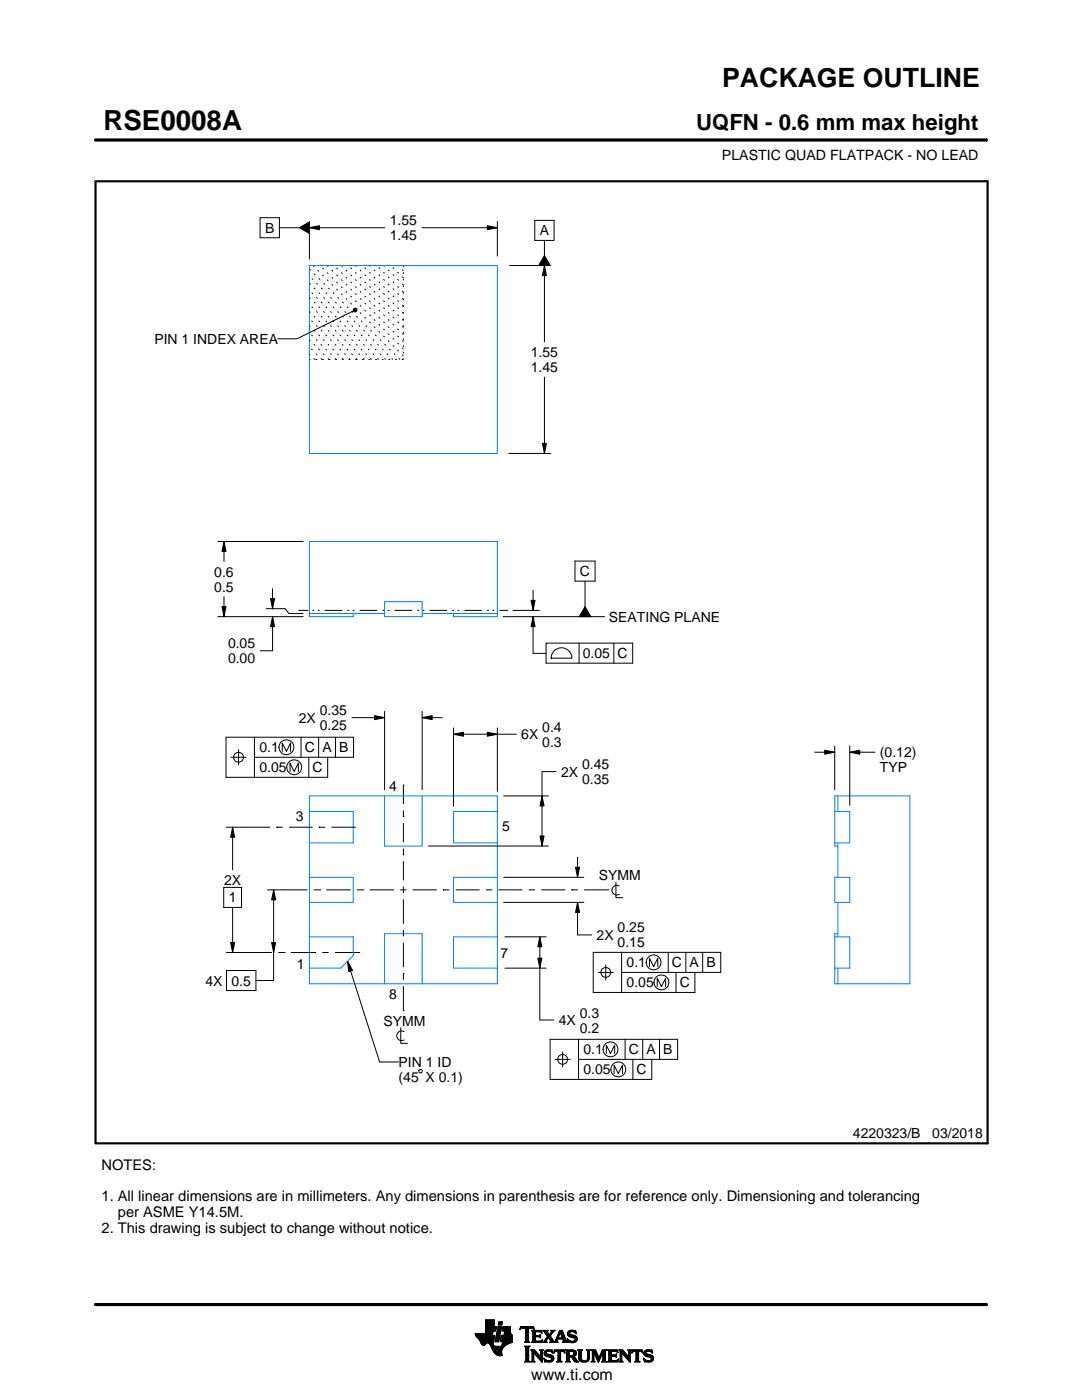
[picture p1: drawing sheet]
<svg xmlns="http://www.w3.org/2000/svg" width="216mm" height="279mm" viewBox="0 0 216 279" stroke-linecap="round" stroke-linejoin="round" font-family="sans-serif">
<g fill="none" stroke="#000" stroke-width=".2">
<path d="M19.1 27.9h177.7M196.8 27.7v.5M51.9 43.4h3.9v4h-3.9zM55.8 45.4h3.9M59.7 45.4l2-1.1v2.3zM61.7 45.4l2-.4v.8zM61.7 44.2v7.5M61.7 45.4h15.1M84.2 45.4h15M97.2 45l2 .4-2 .4zM99.2 44.2v6.9M101.7 53h8.2"/>
<path d="M106.7 44h3.9v4h-3.9zM108.6 53l.4 2h-.8zM108.6 48v3M108.6 53v15.2M108.6 51l1.2 2h-2.3zM70.5 61.7l.3-.2 .3 .1 .2 .3-.2 .3-.3 .1-.3-.2zM70.5 62.1l-11.3 5.5h-3.8M108.6 75.2v15.3M101.5 90.5h8.4M108.2 88.5h.8l-.4 2zM43.4 108.1h17.1M44.7 108.1l.4 2h-.8z"/>
<path d="M44.7 108.1v4M44.7 119.1v4M54 119.5h.8l-.4 2zM54.4 117.5v4M106 119.8h.8l-.4 2zM106.4 117.8v4M114.7 112h4v4h-4zM116.7 116v5.1M43.4 123.1h17.1M44.3 121.1h.8l-.4 2zM53.1 121.5h3.8l.7 .9h2.8M54.4 123.1l.4 2h-.8z"/>
<path d="M54.4 123.1v6.8h-2.5M59.6 121.8h1.7M61.3 121.8h.1M62.4 121.8h.3M63.4 121.8h.4M64.8 121.8h3.5M69.3 121.8h.4M70.4 121.8h.3M71.8 121.8h3.5M76.3 121.8h.4M77.3 121.8h.4M78.7 121.8h3.5"/>
<path d="M83.3 121.8h.3M84.3 121.8h.4M85.7 121.8h3.5M90.2 121.8h.4M91.3 121.8h.3M92.7 121.8h3.5M97.2 121.8h.4M98.3 121.8h.3M99.7 121.8h1.7M100.4 123.1h20.2M102.4 121.8h5.2M106.4 123.1l.4 2h-.8z"/>
<path d="M106.4 123.1v7.3h2.6M109 128.3h17.2v4h-17.2zM110.4 130.1a2.08 2.08 0 0 1 2.3-.7 2.08 2.08 0 0 1 1.4 1.9h-4.1v-.5zM115.5 128.3v4M116.7 121.1l1.2 2h-2.3zM122.5 128.3v4M46.1 151.1h3M47.6 149.6v3M50.8 151.1h19.7v-4h-25.4v8h20.3v-4M50.8 147.1v8M56.3 150v-1.7l.8 1.7 .9-1.7v1.7M57.9 154v-1.7l.8 1.7 .8-1.7v1.7"/>
<path d="M60.1 147.1v4M61.6 151.1v4M63.6 147.1v4M66.9 147.1v4M70.2 143.2h6.5M74.7 142.8l2 .4-2 .4zM76.7 142v15.6M80.5 156.6h.1M80.5 156.6v3.9M84.2 143.2l2-.4v.8zM84.2 142v15.6M84.2 143.2h4"/>
<path d="M90.5 146.5l2-.4v.8zM90.5 145.3v15.6M90.5 146.5h12.5M97.2 146.1l2 .4-2 .4zM99.2 145.3v12.6M100.5 158.8h8.9M108.2 158.8l.4 2h-.8zM111 154h-2.8v14.8M162.6 150.1h4M164.6 149.7l2 .4-2 .4zM166.6 148.9v8.7M169.6 150.1l2-.4v.8z"/>
<path d="M169.6 148.9v11.8M169.6 150.1h5M44.6 177.1h3.6v4h-3.6zM45.2 165.1h8.7M46.4 165.1l.4 2h-.8zM46.4 165.1v8.5M53.4 177.6h7.9M54.6 177.6l.4 2h-.8zM54.6 177.6v18.1h-3.5M55.2 165.1h.1M55.2 165.1h1.2M57.7 165.1h4.7"/>
<path d="M62.6 177.6h1.3M63.6 165.1h.1M63.6 165.1h1.3M63.9 177.6h.1M65.1 177.6h4.9M66.1 165.1h4.7M70.8 165.1h.1M71.2 177.6h1.3M72.5 177.6h.1M73.7 177.6h4.9M79.9 177.6h1.2M80.5 170.6h.1"/>
<path d="M80.5 163h.1M80.5 161.7v1.3M80.5 164.3v3.8M80.5 169.4v1.2M80.5 171.9v3.8M80.5 177v1.2M80.5 179.5v4.9M82.4 177.6h4.7M85.5 168.8h23.9M88.4 177.6h.1M88.4 177.6h1.3M90.9 177.6h4.8"/>
<path d="M97 177.6h1.2M99.5 177.6h4.7M100.5 175.1h16M105.5 177.6h1.3M107.8 166.8h.8l-.4 2zM108 177.6h4.8M114 177.6h.1M114 177.6h1.3M114.8 173.1h.8l-.4 2zM115.2 171.1v4M116.6 177.6h4.7M121.3 177.6h.1"/>
<path d="M122.9 176.1v3h1.3M123.6 176.8a.98 .98 0 0 0-1.5 .8 .98 .98 0 0 0 1.5 .9M45.2 190.1h9.1M45.2 193.7h5.9v4h-5.9zM46 188.1h.8l-.4 2zM46.4 181.1v9M49.2 190.1h.1M54.2 188.1h.8l-.4 2zM55.5 190.1h1.3M56.8 190.1h.1M58 190.1h5.1M64.3 190.1h1.3"/>
<path d="M66.8 190.1h5.1M69.3 191.9l1 1.7-.7 .3zM69.3 191.9l6.4 20h3.8M80.5 194.3h.1M80.5 185.6v1.3M80.5 188.1v4.9M80.5 194.3v1.2M80.5 196.8v4.9M100.5 180.1h16M100.7 187h8.3M100.7 193.2h8.3M107.3 191.2h.8l-.4 2z"/>
<path d="M107.7 187l.4 2h-.8zM107.7 187v16.6h2.8M115.2 180.1l.4 2h-.8zM115.2 180.1v6.5h2.8M119.4 194.1h3M120.9 192.6v3M124 190.1v8M124 194.1h19.8v-4h-25.4v8h20.3v-4M129.6 192.9v-1.7l.8 1.7 .9-1.7v1.7M131.1 196.9v-1.7l.9 1.7 .8-1.7v1.7M133.3 190.1v4M134.9 194.1v4"/>
<path d="M136.9 190.1v4M140.2 190.1v4M80 205.1v3.1h1.3M80.5 201.7h.1M80.6 205.9a.98 .98 0 0 0-1.5 .8 .98 .98 0 0 0 1.5 .9M83.7 213.4h.4l.1 .2v.3l-.1 .2h-.4l-.1-.2v-.3zM110.8 211.4h3M112.3 209.9v3M115.4 211.4h19.8v-4h-25.4v8h20.3v-4M115.4 207.4v8M121 210.3v-1.7l.8 1.7 .9-1.7v1.7M122.5 214.3v-1.7l.9 1.7 .8-1.7v1.7"/>
<path d="M124.7 207.4v4M126.3 211.4v4M128.2 207.4v4M131.6 207.4v4M94.8 266.2h3.5M94.8 266.3h3.5M94.9 266.4h3.3M94.9 266.5h3.8l-.2 1.2M94.9 266.5h3.8M95 266.6h3.7M95 266.7h3.7M95.1 266.8h3.6"/>
<path d="M95.2 266.9h3.4M95.3 267h3.3M95.4 267.1h3.2M95.5 267.2h3.1M95.6 267.3h3M95.7 267.4h2.8M95.7 267.5h2.8M95.8 267.6h2.7M95.8 267.7h2.7M95.9 267.8h2.6M95.9 267.9h2.5M95.9 268h2.5"/>
<path d="M96 268h1.1M96 268.1h1M96.1 268.2h.8M96.1 268.3h.7M96.2 268.4h.6M96.3 268.4h.4M96.9 266.1h1.4M96.9 266h1.4M96.9 265.9h1.4M96.9 265.8h1.5M96.9 265.7h1.5M96.9 264.7l2.2 .1-.2 .9h-.5l-.2 .8"/>
<path d="M96.9 265.6h2M96.9 265.5h2M96.9 265.4h2M96.9 265.3h2.1M96.9 265.2h2.1M96.9 265.1h2.1M96.9 265h2.1M96.9 264.9h2.1M96.9 264.8h2.2M96.9 264.6h1.7M96.9 264.5h1.7M96.9 264.4h1.7"/>
<path d="M96.9 264.3h1.7M96.9 264.2h1.7M96.9 264.1h1.7M96.9 264h1.7M96.9 263.9h1.7M96.9 263.8h1.7M96.9 263.7h1.7M96.9 263.6h1.7M96.9 263.5h1.7M96.9 263.4h1.7M97.5 268h.9M97.6 268.1h.8"/>
<path d="M97.7 268.2h.7M97.7 268.3h.7M97.8 268.4h.6M97.9 268.5h.6M97.9 268.6h.7M98 268.7h1.1M98 268.8h2.6M98 268.8h2.5M98.1 268.9h2.3M98.1 269h2.3M98.1 269.1h2.2M98.2 269.2h2.1"/>
<path d="M98.2 269.2h2M98.2 269.3h2M98.3 269.4h1.9M98.3 269.5h1.8M98.4 269.6h1.7M98.4 268v.4l.3 .2 2 .1M98.5 269.7h1.6M98.5 267.7l-.1 .3M98.5 269.8h1.6M98.6 269.9h1.5M98.6 264.8v-1.4h-1.7v2.8h-2.1l.1 .3 .8 .9 .6 1h.4l.5-.4 .4 .1 1 1.8 .8 .6h.8l-.1-1.1 .8-.9M98.6 270h1.5"/>
<path d="M98.7 270h1.4M98.8 270.1h1.3M98.8 267.7h.7M98.8 267.6h.7M98.8 267.5h.7M98.9 270.2h1.2M98.9 267.4h.7M98.9 267.3h.7M98.9 267.2h.7M98.9 267.1h.7M98.9 267h.7M98.9 270.3h1.3"/>
<path d="M99 266.9h.6M99 266.9h.7M99 266.8h.7M99 266.7h.7M99 266.6h.7M99 266.5h.7M99.1 270.4h1.1M99.1 266.4h.7M99.1 266.3h.7M99.1 266.2h.7M99.1 266.1h.7M99.1 266h.7"/>
<path d="M99.2 265.9h.7M99.2 265.8h.7M99.2 270.4h1M99.2 265.7h.7M99.2 265.6h.7M99.2 265.5h.7M99.3 265.4h.6M99.3 265.4h.7M99.3 265.3h.7M99.3 265.2h.7M99.3 265.1h.7M99.3 265h.7"/>
<path d="M99.4 270.5h.8M99.4 264.9h.7M99.4 264.8h.7M99.4 264.8h.7l-.6 3h-.7zM99.4 264.5l.2-.7h.7l-.2 .7h-.7M99.5 264.4h.6M99.5 264.3h.7M99.5 264.2h.7M99.5 264.1h.7M99.5 264h.7M99.5 263.9h.7M99.6 263.8h.7"/>
<path d="M99.8 270.6h.1M99.8 267.7h2.4M99.8 267.6h2.4M99.8 267.5h2.4M99.9 267.4h2.3M99.9 267.3h2.3M99.9 267.2h2.3M99.9 267.1h2.3M99.9 267h2.3M99.9 266.9h2.3M100 266.9h2.2M100 266.8h2.2"/>
<path d="M100 266.7h2.2M100 266.6h2.2M100 266.5h2.2M100.1 268.6h.7M100.2 268.5h.7M100.2 268.4h.8M100.2 268.4h.9M100.2 268.3h1M100.2 268.2h1.2M100.2 265.6h1.6M100.2 268.1h1.4M100.2 265.5h1.6"/>
<path d="M100.2 268h1.6M100.3 265.4h1.5M100.3 268h1.7M100.3 267.9h1.9M100.3 265.3h1.5M100.3 267.8h1.9M100.3 265.2h1.5M100.3 265.1h1.5M100.3 265h1.5M100.4 264.9h1.4M100.4 264.8h1.4M100.6 266.5l.1-.8h-.5l.2-.9h1.4l.1 1.1 .3 .6v1.4l-1.3 .6"/>
<path d="M100.6 266.4h1.5M100.6 266.3h1.4M100.6 266.2h1.4M100.6 266.1h1.3M100.7 266h1.2M100.7 265.9h1.2M100.7 265.8h1.1M100.7 265.7h1.1M102.2 266.5h-2.2l-.2 1.1 .1 .2h.4l-.2 .9M103.7 265.3h.1M103.8 265.2h.2M103.8 265h2.8"/>
<path d="M103.8 264.9h2.7M103.9 264.8h2.6M104.7 267.8h1M104.7 271.8h1.1M104.7 268.7h1M104.8 267.7h.7M104.8 271.7h.8M104.9 265.2h.6M104.9 268.9h.6M104.9 267.6h.6M104.9 267.5l-.2 .3M104.9 267.5h.6"/>
<path d="M104.9 267.4h.6M104.9 267.3h.6M104.9 267.2h.6M104.9 267.1h.6M104.9 267h.6M104.9 266.8h.6M104.9 266.7h.6M104.9 266.6h.6M104.9 266.5h.6M104.9 266.4h.6M104.9 266.3h.6M104.9 266.2h.6"/>
<path d="M104.9 266.1h.6M104.9 265.9h.6M104.9 265.8h.6M104.9 265.7h.6M104.9 265.6h.6M104.9 265.5h.6M104.9 265.4h.6M104.9 265.3h.6M104.9 271.5h.6M104.9 269h.6M104.9 271.4h.6M104.9 271.4v-2.4l-.2-.4h1.1l-.3 .4v2.4"/>
<path d="M104.9 271.4l-.2 .4h1.1l-.3-.4M104.9 271.3h.6M104.9 271.2h.6M104.9 271.1h.6M104.9 271h.6M104.9 270.9h.6M104.9 270.8h.6M104.9 270.6h.6M104.9 270.5h.6M104.9 270.4h.6M104.9 270.3h.6M104.9 270.2h.6"/>
<path d="M104.9 270.1h.6M104.9 270h.6M104.9 269.9h.6M104.9 269.8h.6M104.9 269.6h.6M104.9 269.5h.6M104.9 269.4h.6M104.9 269.3h.6M104.9 269.2h.6M104.9 269.1h.6M105.5 267.5l.2 .3M105.5 267.5v-2.3l.7-.1 .4 .3-.1-.6h-2.6l-.1 .6 .4-.3 .7 .1v2.3"/>
<path d="M105.7 267.8h-1M105.9 271.8h.8M105.9 269.4h.8M106.1 269.5h.7M106.1 267.8h2M106.1 271.7h.5M106.2 269.6h.7M106.2 271.5h.3M106.2 265.6h1.8M106.2 269.8h.8M106.2 271.4h.3M106.2 271.4l-.3 .4h.8l-.2-.4"/>
<path d="M106.2 271.3h.3M106.2 271.2h.3M106.2 271.1h.3M106.2 271h.3M106.2 270.9h.3M106.2 270.8h.3M106.2 270.6h.3M106.2 270.5h.3M106.2 270.4h.3M106.2 270.3h.3M106.2 270.2h.3M106.2 270.1h.3"/>
<path d="M106.2 270h1M106.2 269.9h.9M106.2 269.8v1.6M106.2 269.8l-.3-.4h.8l1.2 1.4M106.3 267.7h1.8M106.3 265.7h1.8M106.3 267.6h.6M106.3 265.8h.6M106.3 267.5l-.2 .3M106.3 267.5h.5M106.3 267.4h.5M106.3 267.3h.5"/>
<path d="M106.3 267.2h.5M106.3 267.1h.5M106.3 267h.5M106.3 266.8h.5M106.3 266.7h1.6M106.3 266.6h1.6M106.3 266.5h.5M106.3 266.4h.5M106.3 266.3h.5M106.3 266.2h.5M106.3 266.1h.5M106.3 265.9h.5"/>
<path d="M106.4 265.2h.2M106.5 270h.1M106.5 270v1.4M106.5 265.3h.1M106.6 270.1h.7M106.7 270.2h.7M106.8 270.3h.7M106.8 265.9l.2-.1h.6l.6 .2-.2-.5h-1.9l.2 .3v1.7M106.8 265.9v.6h.8l.3-.2v.7M106.9 270.4h.7M107 270.5h.7M107.1 270.6h.7"/>
<path d="M107.2 270.8h1M107.3 270.9h.9M107.4 271h.8M107.5 271.1h.7M107.6 271.2h.6M107.6 266.5h.3M107.7 271.3h.5M107.7 269.4h.7M107.7 266.8h.2M107.7 267.6h.5M107.8 266.4h.1M107.8 271.4h.4"/>
<path d="M107.8 267h.1M107.8 265.8h.3M107.8 269.5h.5M107.9 271.5h.3M107.9 269.6h.3M107.9 267l-.3-.2h-.8l.1 .8h.9l.5-.2M107.9 269.8h.3M107.9 270.6h.3M107.9 270.5h.3M107.9 270.4h.3M107.9 270.3h.3M107.9 270.2h.3"/>
<path d="M107.9 270.1h.3M107.9 270h.3M107.9 269.9h.3M107.9 269.8v1M107.9 269.8l-.2-.4h.7l-.2 .4M108 271.7h.2M108 265.9h.1M108 267.5h.2M108.1 271.8h.1M108.1 266.1h.1M108.2 267.4h.1M108.2 269.8v2.1l-1.7-1.9"/>
<path d="M108.2 267.8h.9M108.3 267.4l-.2 .5-2-.1M108.3 265.6h1M108.5 267.7h.5M108.5 271.1l.8 .4h.5l.2-.2-.1-.3-1-.4-.3-.3 .1-.7 .8-.2 .5 .1 .2-.1 .1 .6-.9-.3-.3 .1-.1 .3 1.3 .4 .2 .6M108.5 271.1h.1M108.5 265.7h.7M108.5 271.2h.2M108.6 271.3h.2M108.6 270.1h.4M108.6 270h.4M108.6 270.2h.6"/>
<path d="M108.6 267.6h.4M108.6 271.4h.4M108.6 269.9h.4M108.6 270.3h1M108.6 265.8h.7M108.6 271.5h.8M108.6 269.8h.5M108.7 271.7h1.5M108.7 270.4h1.3M108.7 267.5h.3M108.7 271.8h.1M108.7 265.9h.6"/>
<path d="M108.7 269.6h1.5M108.8 267.4h.3M108.8 270.5h1.5M108.8 266.1h.6M108.8 269.5h1.4M108.8 267.3h.4M108.9 266.2h.6M108.9 267.2h.4M108.9 266.3h.6M108.9 270.6h1.5M109 267.1h.3M109 266.4h1"/>
<path d="M109.1 271.8h.9M109.1 269.4h.7M109.1 267h.9M109.1 266.5h.8M109.1 267.8h-.9M109.2 266.8h.8M109.2 266.6h.6M109.2 266.7h.7M109.2 266.7l-.6 .9-.4 .2M109.3 270.8h1.1M109.5 267.1h.6M109.6 267.2h.6"/>
<path d="M109.7 271.5h.7M109.7 267.3h.6M109.7 267.8l.2-.1-.5-.8-.4 .8 .1 .1M109.7 267.8h1.6M109.7 266.3h.4M109.7 267.4h.6M109.8 270.9h.7M109.8 266.2h.3M109.8 266.6l.9 1.2 1-2.3h.5l.8 2.1 .3 .2M109.8 267.5h.6M109.9 266.1h.3M109.9 269.8h.4"/>
<path d="M109.9 267.6h.6M109.9 267.7h.7M109.9 271.4h.5M109.9 265.9h.4M110 271h.5M110 265.6h.7M110 265.9l-.4 .5-.4-.6 .2-.3h-1.1l.9 1.2M110 265.9l.1-.2-.2-.2h.8l-.9 1.1M110 271.3h.5M110 265.8h.4M110 271.1h.5M110 271.2h.5"/>
<path d="M110.1 269.4h.1M110.1 265.7h.4M110.1 269.9h.2M110.2 270h.1M110.5 270h.1M110.5 269.9h.2M110.5 271.1l-.3 .6-.7 .2-.6-.2-.2 .1-.2-.7M110.5 269.8h.3M110.6 269.6h2.1M110.6 269.5h2M110.6 269.4h2M110.7 267.7h.5"/>
<path d="M110.8 267.6h.4M110.9 267.5h.3M110.9 267.4h.3M111 267.3h.3M111 267.2h1.8M111 267.1h1.8M111.1 267h.3M111.1 271.8h1M111.1 266.8h.4M111.2 266.7h.3M111.2 267.5l.1-.2h1l.1 .2M111.2 267.5v.3h.1"/>
<path d="M111.2 266.6h.3M111.3 266.5h.3M111.3 271.7h.6M111.3 266.4h.3M111.3 271.5h.6M111.3 267.8h-1.6M111.3 269.8h.6M111.4 266.3h.3M111.4 271.4h.5M111.4 271.4l-.1-1.7h-.4l-.4 .4 .2-.7h1.9l.1 .7-.4-.4h-.4v1.7M111.4 270.5h.5M111.4 270.4h.5"/>
<path d="M111.4 270.3h.5M111.4 270.2h.5M111.4 270.1h.5M111.4 270h.5M111.4 269.9h.5M111.4 271.4l-.3 .4h1l-.2-.4M111.4 271.3h.5M111.4 271.2h.5M111.4 271.1h.5M111.4 271h.5M111.4 270.9h.5M111.4 270.8h.5"/>
<path d="M111.4 270.6h.5M111.4 266.2h.3M111.4 266.1h.4M111.5 265.9h.9M111.5 265.8h.8M111.6 265.7h.7M111.6 265.6h.6M111.8 265.9l.4 1.1h-.8zM111.9 266.1h.5M111.9 266.2h.5M111.9 266.3h.6M112 266.4h.5"/>
<path d="M112 266.5h.6M112.1 266.6h.5M112.1 266.7h.6M112.1 266.8h.6M112.2 267h.5M112.2 267.8h1.1M112.3 267.3h.6M112.3 267.4h.6M112.4 267.5h.6M112.4 267.5v.3h-.2M112.4 269.8h.3M112.4 267.6h.6"/>
<path d="M112.4 267.7h.7M112.6 269.9h.1M112.6 270h.2M112.8 271.8h1M112.8 269.4h1.6M113 269.5h1.7M113 271.7h.7M113 269.6h1.9M113 271.5h.6M113 269.8h.6M113 271.4h.6M113 271.4l-.2 .4h1l-.2-.4"/>
<path d="M113 271.3h.6M113 271.2h.6M113 271.1h.6M113 271h.6M113 270.9h.6M113 270.8h1.5M113 270.6h1.6M113 270.5h1.8M113 270.4h.6M113 270.3h.6M113 270.2h.6M113 270.1h.6"/>
<path d="M113 270h.6M113 269.9h.6M113 269.8v1.6M113 269.8l-.2-.4h1.5l.5 .2 .2 .3v.4l-.2 .3-.4 .1M113.2 267.3h.2M113.2 267.4h.3M113.2 266.2h.5M113.2 266.3h.6M113.2 266.1h.5M113.3 267.5h.3M113.3 267.8h-1.1M113.3 266.4h.9"/>
<path d="M113.3 265.9h.4M113.3 267.6h.6M113.3 266.5h1.3M113.3 267.7h1.6M113.3 265.8h.5M113.3 267.8h.2M113.4 266.6h1.5M113.4 265.7h1.5M113.4 265.7l.5-.2 .7 .1 .2-.1 .1 .7-.7-.4h-.4l-.1 .3 .1 .2 .9 .2 .4 .3 .1 .5-.3 .5-.6 .2-.7-.2-.2 .1-.2-.7 .9 .5 .4-.1 .2-.3-.1-.3-1.2-.4-.2-.5zM113.5 266.7h1.5M113.5 265.6h1.4M113.6 271.4v-.6h.4l.7 .9 .8 .1"/>
<path d="M113.6 269.9l.1-.2 .7 .2v.4l-.4 .2M113.6 269.9v.6M113.7 267.8h1.1M113.8 266.8h1.3M113.8 265.5h.6M114 268h.4M114.1 270.9h.6M114.2 271h.6M114.2 271.1h.7M114.3 271.2h.6M114.3 267h.8M114.3 269.8h.7"/>
<path d="M114.3 270.4h.6M114.4 271.3h.6M114.4 270.7l1.1 1.1M114.4 270.7h.1M114.4 271.4h.7M114.4 269.9h.6M114.4 270.3h.6M114.5 267.6h.5M114.5 270.2h.5M114.5 270h.5M114.5 265.8h.4M114.5 270.1h.5"/>
<path d="M114.5 271.5h.7M114.6 271.7h.7M114.6 267.1h.6M114.6 267.5h.5M114.7 267.2h.5M114.7 267.4h.5M114.7 265.9h.3M114.7 267.3h.5M114.7 271.8h.8M114.8 266.1h.2M114.9 266.2h.1M115.3 269.4h.9"/>
<path d="M115.4 269.5h.7M115.5 269.6h.5M115.5 269.8h.5M115.5 269.8v1.4l.4 .5 .6 .2 .6-.1 .4-.3 .1-.5M115.5 271h.5M115.5 270.9h.5M115.5 270.8h.5M115.5 270.6h.5M115.5 270.5h.5M115.5 270.4h.5M115.5 270.3h.5M115.5 270.2h.5"/>
<path d="M115.5 270.1h.5M115.5 270h.5M115.5 269.9h.5M115.5 269.8l-.2-.4h.9l-.2 .4M115.5 271.1h.5M115.5 271.2h.5M115.5 271.3h.6M115.6 271.4h.6M115.7 271.5h.8M115.8 271.7h1.5M116 271l.2 .4 .4 .2 .5-.2 .2-.4M116 269.8v1.2"/>
<path d="M116 271.8h1.1M116.8 271.5h.6M117 269.4h.8M117.1 271.4h.4M117.2 269.5h.5M117.2 271.3h.4M117.2 269.6h.4M117.2 271.2h.4M117.2 271.1h.4M117.3 269.8h.3M117.3 271h.3M117.3 270.9h.3"/>
<path d="M117.3 270.8h.3M117.3 270.6h.3M117.3 270.5h.3M117.3 270.4h.3M117.3 270.3h.3M117.3 270.2h.3M117.3 270.1h.3M117.3 270h.3M117.3 269.9h.3M117.6 269.8l.2-.4h-.8l.2 .3 .1 1.3M117.6 269.8v1.2M118 271.8h.7"/>
<path d="M118 269.4h.8M118.1 269.5h.8M118.1 271.7h.5M118.2 269.6h.7M118.2 271.5h.3M118.2 269.8h.8M118.2 271.4h.3M118.2 269.8l-.2-.4h.8l.7 1.6 .7-1.6h.9l-.3 .4M118.2 271.4l-.2 .4h.7l-.2-.4M118.2 271.3h.3M118.2 271.2h.3M118.2 271.1h.3"/>
<path d="M118.2 271h.3M118.2 270.9h.3M118.2 270.8h.3M118.2 270.6h.3M118.2 270.5h.3M118.2 270.4h.3M118.2 270.3h.3M118.2 270.2h.3M118.2 270.1h.3M118.2 270h.9M118.2 269.9h.8M118.2 269.8v1.6"/>
<path d="M118.6 270.1h.5M118.6 270.2h.6M118.7 270.3h.5M118.7 270.4h.6M118.8 270.5h.5M118.8 270.6h.6M118.9 270.8h.5M118.9 270.9h.6M119 271h.8M119 271.1h.8M119.1 271.2h.6M119.1 271.3h.6"/>
<path d="M119.2 271.4h.4M119.2 271.5h.4M119.3 271.7h.2M119.3 271.8h.2M119.6 270.9h.3M119.6 270.8h.3M119.7 270.6h.3M119.7 270.5h.3M119.8 270.4h.3M119.8 270.3h.3M119.9 270.2h.3M119.9 270.1h.3"/>
<path d="M120 270h.8M120 269.9h.8M120 269.8h.8M120.1 271.8h1M120.1 269.6h.7M120.1 269.5h.8M120.2 269.4h.9M120.2 271.7h.7M120.3 271.5h.5M120.3 271.4h.5M120.3 271.4l-.2 .4h1l-.3-.4M120.3 271.4v-1.5l-.9 2-.9-2v1.5"/>
<path d="M120.3 271.3h.5M120.3 271.2h.5M120.3 271.1h.5M120.3 271h.5M120.3 270.9h.5M120.3 270.8h.5M120.3 270.6h.5M120.3 270.5h.5M120.3 270.4h.5M120.3 270.3h.5M120.3 270.2h.5M120.3 270.1h.5"/>
<path d="M120.8 269.8v1.6M121.2 271.8h2M121.2 269.4h1.9M121.4 269.5h1.8M121.4 271.7h1.9M121.5 269.6h1.7M121.5 271.5h1.8M121.5 269.8h.5M121.5 271.4h.5M121.5 269.8l-.3-.4h1.9l.2 .6M121.5 269.9h.5M121.5 269.8v1.6"/>
<path d="M121.5 271.3h.5M121.5 271.2h.5M121.5 271.1h.5M121.5 271h.5M121.5 270.9h.5M121.5 270.8h.5M121.5 270.6h1.5M121.5 270.5h1.5M121.5 270.4h1.5M121.5 270.3h.5M121.5 270.2h.5M121.5 270.1h.5"/>
<path d="M121.5 270h.5M122.6 270.4l.4-.2v.7l-.2-.2h-.8v.8h.2M122.9 270.8h.1M122.9 270.3h.1M123 269.8h.3M123.1 271.4h.3M123.2 269.9h.1M123.3 270h.1M123.3 270l-.4-.3h-.8l-.1 .7M123.3 271.3h.1M123.4 271.2h.1M123.4 271.2l-.2 .6h-2l.3-.4"/>
<path d="M123.4 271.2l-.3 .3h-.4M123.5 271.8h.8M123.5 269.4h.7M123.6 269.5h.7M123.7 271.7h.5M123.7 269.6h.7M123.7 271.5h.4M123.7 269.8h.8M123.7 271.4h.4M123.7 271.4l-.2 .4h.8l-.2-.4M123.7 271.3h.4M123.7 271.2h.4"/>
<path d="M123.7 271.1h.4M123.7 271h.4M123.7 270.9h.4M123.7 270.8h.4M123.7 270.6h.4M123.7 270.5h.4M123.7 270.4h.4M123.7 270.3h.4M123.7 270.2h.4M123.7 270.1h.4M123.7 270h1M123.7 269.9h.9"/>
<path d="M123.7 269.8v1.6M123.7 269.8l-.2-.4h.7l1.2 1.4 .1-1M124.1 270v1.4M124.1 270h.1M124.2 270.1h.6M124.2 270.2h.7M124.3 270.3h.7M124.4 270.4h.7M124.5 270.5h.7M124.6 270.6h.7M124.7 270.8h1.1M124.8 270.9h1"/>
<path d="M124.9 271h.9M125 271.1h.8M125.1 271.2h.7M125.2 271.3h.6M125.2 269.4h.8M125.3 271.4h.5M125.4 269.5h.5M125.4 271.5h.4M125.4 269.6h.4M125.5 269.8h.3M125.5 269.8l-.3-.4h.8l-.2 .4M125.5 270.4h.3"/>
<path d="M125.5 270.3h.3M125.5 270.2h.3M125.5 270.1h.3M125.5 270h.3M125.5 269.9h.3M125.5 270.6h.3M125.5 270.5h.3M125.5 271.7h.3M125.6 271.8h.2M125.8 269.8v2.1l-1.7-1.9M126 270h.1M126.1 269.9h.1"/>
<path d="M126.1 269.8h.3M126.1 269.6h2.1M126.2 269.5h2M126.2 269.4h2M126.6 271.8h1.1M126.9 271.7h.6M126.9 271.5h.5M126.9 269.8h.5M126.9 271.4h.5M126.9 271.4v-1.7h-.5l-.3 .4 .1-.7h1.9l.2 .7-.4-.4h-.5v1.7M126.9 270.5h.5M126.9 270.4h.5"/>
<path d="M126.9 270.3h.5M126.9 270.2h.5M126.9 270.1h.5M126.9 270h.5M126.9 269.9h.5M126.9 271.4l-.3 .4h1.1l-.3-.4M126.9 271.3h.5M126.9 271.2h.5M126.9 271.1h.5M126.9 271h.5M126.9 270.9h.5M126.9 270.8h.5"/>
<path d="M126.9 270.6h.5M128 269.8h.3M128.1 269.9h.2M128.2 270h.1M128.4 271.1h.1M128.4 271.2h.2M128.5 271.3h.2M128.5 270.1h.4M128.5 270h.4M128.5 270.2h.6M128.5 271.4h.4M128.5 269.9h.4"/>
<path d="M128.5 270.3h1M128.5 271.5h.8M128.5 269.8h.5M128.6 271.7h1.5M128.6 270.4h1.3M128.6 271.8h.1M128.6 269.6h1.5M128.7 270.5h1.5M128.7 269.5h1.4M128.8 270.6h1.5M128.9 271.8h1M129 269.4h.7"/>
<path d="M129.1 270.8l-.6-.4 .1-.7 .5-.3 .8 .1 .2-.1 .1 .7-.8-.4-.4 .1-.1 .2 1.3 .5 .2 .6M129.1 270.8l.8 .2v.4l-.7 .1-.8-.4M129.2 270.8h1.1M129.6 271.5h.7M129.6 270.9h.8M129.8 269.8h.4M129.8 271.4h.5M129.9 271h.5M129.9 271.3h.5M129.9 271.1h.5M129.9 271.2h.5M129.9 269.4h.2"/>
<path d="M130 269.9h.2M130.1 270h.1M130.4 271.1l-.3 .6-.7 .2-.6-.2-.2 .1-.2-.7"/>
<circle cx="47.6" cy="151.1" r=".99"/>
<circle cx="57.1" cy="149.1" r="1.49"/>
<circle cx="58.7" cy="153.1" r="1.49"/>
<circle cx="120.9" cy="194" r=".99"/>
<circle cx="130.4" cy="192.1" r="1.49"/>
<circle cx="132" cy="196.1" r="1.49"/>
<circle cx="112.3" cy="211.4" r=".99"/>
<circle cx="121.8" cy="209.4" r="1.49"/>
<circle cx="123.4" cy="213.4" r="1.49"/>
</g>
<g fill="#000">
<path d="M59.7 45.4l2-1.1v2.3zM61.7 45.4l2-.4v.8zM97.2 45l2 .4-2 .4zM108.6 53l.4 2h-.8zM108.6 51l1.2 2h-2.3zM70.5 61.7l.3-.2 .3 .1 .2 .3-.2 .3-.3 .1-.3-.2zM108.2 88.5h.8l-.4 2zM44.7 108.1l.4 2h-.8zM44.3 121.1h.8l-.4 2zM54 119.5h.8l-.4 2zM54.4 123.1l.4 2h-.8zM106 119.8h.8l-.4 2z"/>
<path d="M106.4 123.1l.4 2h-.8zM116.7 121.1l1.2 2h-2.3zM74.7 142.8l2 .4-2 .4zM84.2 143.2l2-.4v.8zM90.5 146.5l2-.4v.8zM97.2 146.1l2 .4-2 .4zM108.2 158.8l.4 2h-.8zM164.6 149.7l2 .4-2 .4zM169.6 150.1l2-.4v.8zM46.4 165.1l.4 2h-.8zM54.6 177.6l.4 2h-.8zM107.8 166.8h.8l-.4 2z"/>
<path d="M114.8 173.1h.8l-.4 2zM46 188.1h.8l-.4 2zM54.2 188.1h.8l-.4 2zM69.3 191.9l1 1.7-.7 .3zM107.7 187l.4 2h-.8zM107.3 191.2h.8l-.4 2zM115.2 180.1l.4 2h-.8z"/>
</g>
<path d="M19.1 36.2h178v192h-178z" fill="none" stroke="#000" stroke-width=".43"/>
<path d="M19 27.9h177.8M19 260.3h177.8" fill="none" stroke="#000" stroke-width=".63"/>
<g fill="none" stroke="#0080ff" stroke-width=".2">
<path d="M19.1 36.2h.1M61.7 53h37.5v37.5h-37.5zM61.7 122.4h15M70.5 122.4v.7h-8.8v-15h37.5v15h-8.7v-.7M76.7 120.1h7.5v3h-7.5zM84.2 122.4h15M61.7 158.8h37.5v37.5h-37.5zM76.7 158.8v10h7.5v-10M167.2 158.8v3.2M61.7 162h8.8v6.2h-8.8M61.7 175.1h8.8v5h-8.8M99.2 162h-8.7v6.2h8.7"/>
<path d="M99.2 175.1h-8.7v5h8.7M166.6 175.1h3v5h-3zM166.6 162h3v6.2h-3M167.2 168.2v6.9M167.2 168.8h-.6v-10h15v37.5h-15v-10h.6M61.7 187h8.8v3.7l-2.5 2.5h-6.3M84.2 196.3v-10h-7.5v10M99.2 187h-8.7v6.2h8.7M166.6 187h3v6.2h-3M167.2 180.1v6.9M167.2 193.2v3.1"/>
</g>
<g fill="none" stroke="#000" stroke-width=".2" stroke-dasharray=".3 1" stroke-linecap="butt">
<path d="M80.5 53v18.7M80.5 59.7l-6.7-6.7M80.5 58.3l-5.3-5.3M80.5 56.9l-3.9-3.9M80.5 55.5l-2.5-2.5M80.5 54.1l-1.1-1.1M62.8 71.7l-1.1-1M64.2 71.7l-2.5-2.5M65.6 71.7l-3.9-3.9M67.1 71.7l-5.4-5.3M68.5 71.7l-6.8-6.7M69.9 71.7l-8.2-8.1"/>
<path d="M71.3 71.7l-9.6-9.5M72.7 71.7l-11-10.9M74.1 71.7l-12.4-12.4M75.5 71.7l-13.8-13.8M77 71.7l-15.3-15.2M78.4 71.7l-16.7-16.6M79.8 71.7l-18.1-18M80.5 71.7h-18.8M80.5 71l-18-18M80.5 69.6l-16.6-16.6M80.5 68.2l-15.2-15.2M80.5 66.8l-13.8-13.8"/>
<path d="M80.5 65.4l-12.4-12.4M80.5 64l-11-11M80.5 62.5l-9.6-9.5M80.5 61.1l-8.1-8.1"/>
</g>
<text font-size="5.5" x="20.6" y="26">RSE0008A</text>
<text font-size="5.3" x="144.1" y="17.4">PACKAGE OUTLINE</text>
<text font-size="4.4" x="138.9" y="26">UQFN - 0.6 mm max height</text>
<text font-size="3.2" x="106" y="275.3">www.ti.com</text>
<g font-size="2.9">
<text x="20.3" y="233.4">NOTES:</text>
<text x="20.3" y="239.7">1. All linear dimensions are in millimeters. Any dimensions in parenthesis are for reference only. Dimensioning and tolerancing</text>
<text x="23.5" y="242.9">per ASME Y14.5M.</text>
<text x="20.3" y="246">2. This drawing is subject to change without notice.</text>
</g>
<g font-size="2.8">
<text x="144.1" y="32">PLASTIC QUAD FLATPACK - NO LEAD</text>
<text x="52.9" y="46.4">B</text>
<text x="77.8" y="44.9">1.55</text>
<text x="77.8" y="47.9">1.45</text>
<text x="107.7" y="47">A</text>
<text x="30.8" y="68.6">PIN 1 INDEX AREA</text>
<text x="105.9" y="71.2">1.55</text>
<text x="105.9" y="74.2">1.45</text>
<text x="42.8" y="115.1">0.6</text>
<text x="42.8" y="118.1">0.5</text>
<text x="115.7" y="115">C</text>
<text x="121.5" y="124.1">SEATING PLANE</text>
<text x="45.5" y="129.4">0.05</text>
<text x="116.3" y="131.3">0.05 C</text>
<text x="45.5" y="132.4">0.00</text>
<text x="63.8" y="142.7">0.35</text>
<text x="59.6" y="144.2">2X</text>
<text x="63.8" y="145.7">0.25</text>
<text x="104" y="147.5">6X</text>
<text x="108.2" y="146">0.4</text>
<text x="108.2" y="149">0.3</text>
<text x="51.8" y="150.1">0.1</text>
<text x="51.8" y="154.1">0.05</text>
<text x="60.8" y="150.1">C A B</text>
<text x="62.4" y="154.1">C</text>
<text x="112" y="155">2X</text>
<text x="116.1" y="153.5">0.45</text>
<text x="175.6" y="151.1">(0.12)</text>
<text x="175.6" y="154.1">TYP</text>
<text x="77.7" y="157.8">4</text>
<text x="116.1" y="156.5">0.35</text>
<text x="59.1" y="163.9">3</text>
<text x="100.2" y="165.9">5</text>
<text x="44.7" y="176.6">2X</text>
<text x="119.5" y="175.6">SYMM</text>
<text x="45.6" y="180.1">1</text>
<text x="99.9" y="191.2">7</text>
<text x="119" y="187.6">2X</text>
<text x="123.2" y="186.1">0.25</text>
<text x="123.2" y="189.1">0.15</text>
<text x="41" y="196.7">4X 0.5</text>
<text x="59.2" y="193.4">1</text>
<text x="125" y="193.1">0.1</text>
<text x="125" y="197.1">0.05</text>
<text x="134.1" y="193.1">C A B</text>
<text x="135.6" y="197.1">C</text>
<text x="77.6" y="199.5">8</text>
<text x="115.7" y="203.1">0.3</text>
<text x="76.5" y="204.7">SYMM</text>
<text x="111.5" y="204.6">4X</text>
<text x="115.7" y="206.1">0.2</text>
<text x="79.5" y="212.9">PIN 1 ID</text>
<text x="79.5" y="215.9">(45 X 0.1)</text>
<text x="116.4" y="210.4">0.1</text>
<text x="116.4" y="214.4">0.05</text>
<text x="125.5" y="210.4">C A B</text>
<text x="127" y="214.4">C</text>
<text x="170.2" y="227.2">4220323/B</text>
<text x="186" y="227.2">03/2018</text>
</g>
<text font-size=".3" x="103.5" y="28">SCALE 7.000</text>
</svg>
